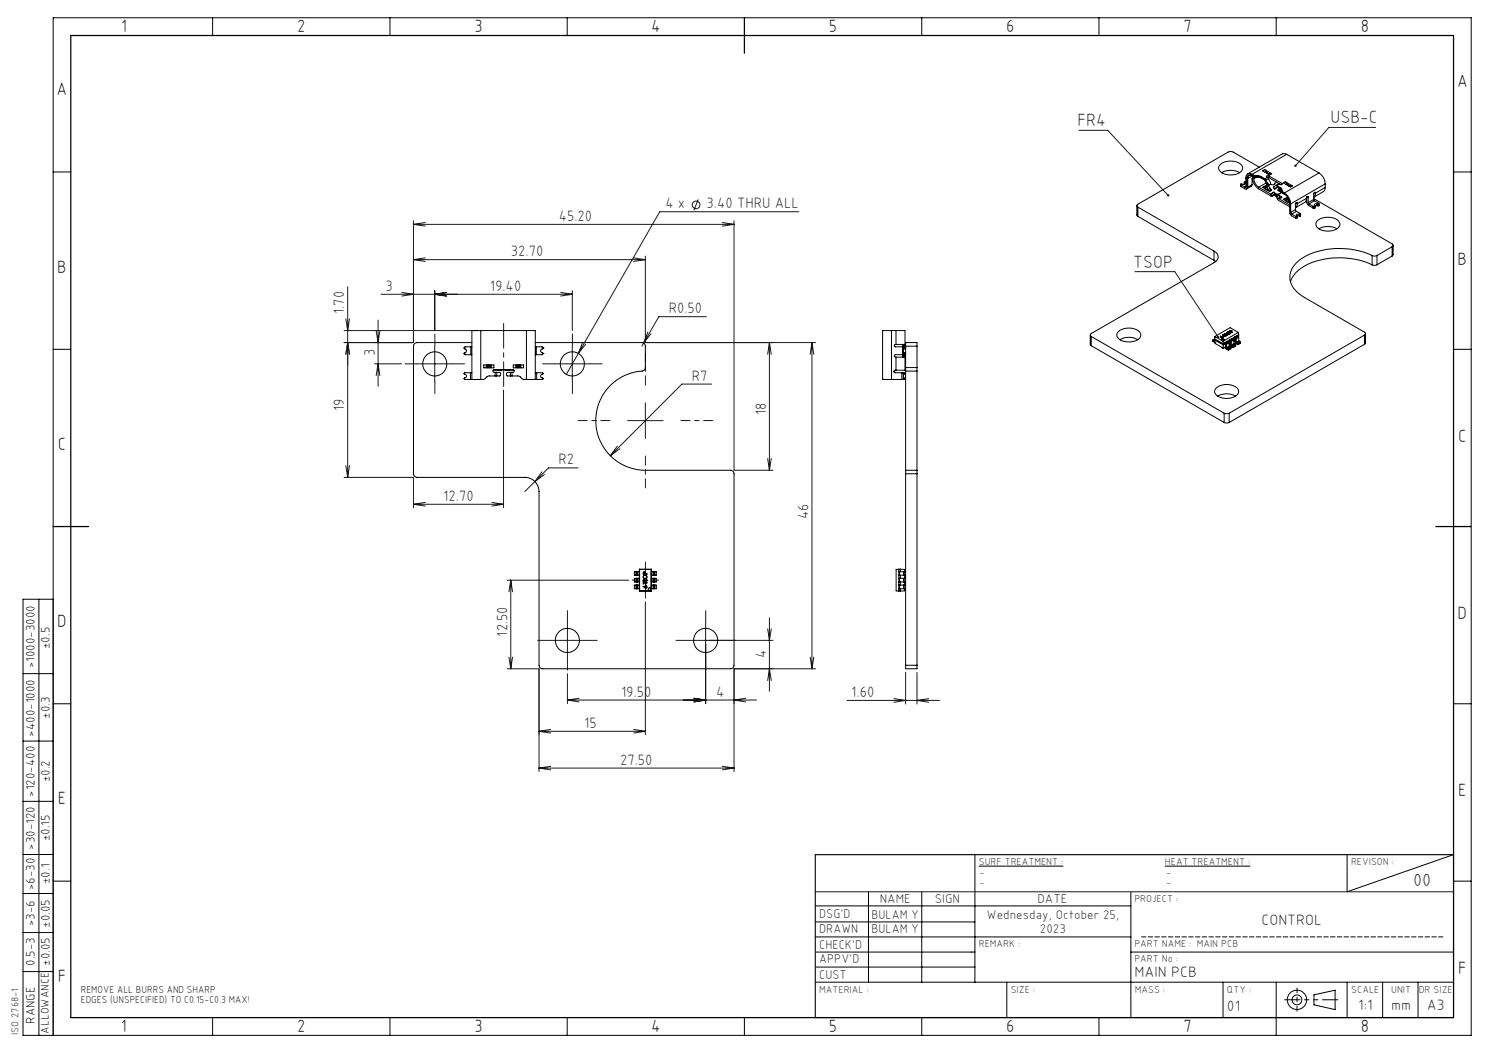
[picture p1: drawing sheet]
<svg xmlns="http://www.w3.org/2000/svg" width="420mm" height="297mm" viewBox="0 0 420 297" stroke-linecap="round" stroke-linejoin="round" font-family="sans-serif">
<g fill="none" stroke="#191924" stroke-width=".28">
<path d="M304.4 36.8h8.1l17 18.3M388 35.9h-13.2l-9.4 10.9M197 56.2l-1.3 3.1M225.3 59.7h-39.2l-26.4 45.9M116.6 62.3v34.3h-19.6M116.6 73.2h65.4M116.6 73.2l3.3 .5M116.6 63.3h90.4M116.6 63.3l3.3 .5M119.9 72.7l-3.3 .5M119.9 62.8l-3.3 .5M178.8 72.7l3.2 .5"/>
<path d="M182 72.2v24.4h48M182 73.2l-3.2 .5M203.7 62.8l3.3 .5M207 62.3v70.3h11.1M207 63.3l-3.3 .5M320.1 76.6h11.3l12.2 18.5M97 93.2h37.6M97.5 99.9l.6-3.3 .5 3.3M97.5 89.9l.6 3.3 .5-3.3M98.1 80.9v53.8M106.1 93.3l.5 3.3 .5-3.3M106.6 90.3v18.7"/>
<path d="M107.5 83h53.9M113.3 82.5l3.3 .5-3.3 .5M122.6 82v11.2M122.6 97.6v10M125.9 82.5l-3.3 .5 3.3 .5M158.2 82.5l3.2 .5M161.4 82v11.2M161.4 97.6v10M161.4 83l-3.2 .5M164.3 96.6l-1.2 3.1 2.1-2.6M181.5 96.8l-.5 .8M182.7 93.7l-1.2 3.1"/>
<path d="M183.6 94.2l-2.1 2.6M199.2 89.3h-13.4l-4.3 7.5M217 96.6v36M217 96.6l.6 3.3M217 96.6l-.5 3.3M229 96.6v92M229 96.6l.6 3.3M229 96.6l-.5 3.3M105.7 102.6h7.5M106.1 105.9l.5-3.3 .5 3.3M117.7 102.6h9.9M142 110v33.2"/>
<path d="M156.5 102.6h9.9M177 118.6h10M182 113.6v10M200.7 108.3h-8.4l-20.1 20.2M97 134.7h19.6v8.5M97.5 131.3l.6 3.4M98.6 131.3l-.5 3.4M150.9 135.8l-2.9 2.8M152.9 133.1l-2 2.7M153.6 133.8l-2.7 2M163.1 132h-8.4l-3.8 3.8M174.1 125.8l-1.9 2.7"/>
<path d="M174.8 126.6l-2.6 1.9M216.5 129.3l.5 3.3M217.6 129.3l-.6 3.3M116.6 142.2h25.4M116.6 142.2l3.3 .5M119.9 141.7l-3.3 .5M138.7 141.7l3.3 .5M142 142.2l-3.3 .5M143.1 163.7h34.2M144.1 163.7v24.9M144.1 163.7l.5 3.2M144.1 163.7l-.6 3.2"/>
<path d="M160.1 175.6v10M182 169.8v37.5M199 175.6v22.9M216.5 177.3l.5 3.3 .6-3.3M217 174.3v20.7M143.1 188.6h8.9v29M143.5 185.3l.6 3.3M144.6 185.3l-.5 3.3M155 180.6h10M160.1 190v8.5M160.1 197.4h53.3M160.1 197.4l3.2 .6"/>
<path d="M163.3 197l-3.2 .4M195.7 197l3.3 .4-3.3 .6M210.3 197l-3.3 .4 3.3 .6M216.5 191.9l.5-3.3 .6 3.3M218.1 180.6h-24.1M228.5 185.3l.5 3.3M229.6 185.3l-.6 3.3M230 188.6h-23v29M238.9 197.6h26.1M252.2 197.1l3.2 .5-3.2 .5M255.4 189.6v9M258.7 189.6v9"/>
<path d="M262 197.1l-3.3 .5 3.3 .5M152 206.3h30M152 206.3l3.3 .5M152 216.6h55M152 216.6l3.3 .5M155.3 205.7l-3.3 .6M155.3 216.1l-3.3 .5M178.8 205.7l3.2 .6M182 206.3l-3.2 .5M203.7 216.1l3.3 .5M207 216.6l-3.3 .5M230 251.5h180"/>
<circle cx="196.3" cy="57.8" r="1.07"/>
</g>
<g fill="none" stroke="#000" stroke-width=".28">
<path d="M60 5v5M110 5v5M160 5v5M260 5v5M310 5v5M360 5v5M15 48.5h5M410 48.5h5M15 98.5h5M410 98.5h5M11 169v123M15 169h-8.5v123h408.5v-287h-400v287"/>
<path d="M6.5 190h8.5M15 198.5h5M410 198.5h5M6.5 209h8.5M6.5 226h8.5M6.5 241h8.5M6.5 252h8.5M15 248.5h5M230 255.5h89M245 251.5v25.5M260 251.5v25.5M275 241v36"/>
<path d="M276.1 244.3h23.8M319 251.5v35.5M328.6 244.3h24.1M380 241v10.5l30-10.5v46h-180M410 248.5h5M6.5 274h8.5M6.5 263h8.5M230 268.5h45M230 277h180M230 272.8h45M230 260h45M230 264.3h89"/>
<path d="M284 277v10M319 268.5h91M345 277v10M360 277v15M380 277v10M390 277v10M400 277v10M60 287v5M110 287v5M160 287v5M210 287v5M260 287v5"/>
<path d="M310 287v5M370.6 280.6l6-1.3v5.5l-6-1.4z"/>
<circle cx="365.8" cy="282" r="1.38"/>
<circle cx="365.8" cy="282" r="2.72"/>
</g>
<path d="M142.1 91.2v17.8" fill="none" stroke="#191924" stroke-width=".28" stroke-dasharray="15.2 1.3 1.3 1.3" stroke-dashoffset="8.2"/>
<path d="M182.1 168.7v-10.2" fill="none" stroke="#191924" stroke-width=".28" stroke-dasharray="15.2 1.3 1.3 1.3" stroke-dashoffset="12"/>
<path d="M178.4 163.6h7.4" fill="none" stroke="#191924" stroke-width=".28" stroke-dasharray="15.2 1.3 1.3 1.3" stroke-dashoffset="13.4"/>
<g fill="none" stroke="#191924" stroke-width=".28" stroke-dasharray="15.2 1.3 1.3 1.3">
<path d="M122.7 97.6v-3.4M161.5 97.6v-3.4M117.7 102.6h-3.4M122.7 107.6v3.4M127.7 102.6h3.4M156.5 102.6h-3.4M161.5 107.6v3.4M166.5 102.6h3.4M160.1 175.6v-3.4M199.1 175.6v-3.4M155.1 180.6h-3.4M160.1 185.6v3.4"/>
<path d="M165.1 180.6h3.4M194.1 180.6h-3.4M199.1 185.6v3.4M204.1 180.6h3.4"/>
</g>
<path d="M172.1 118.6h-9M182.1 108.6v-9M192.1 118.6h9M182.1 128.6v9" fill="none" stroke="#191924" stroke-width=".28" stroke-dasharray="15.2 1.3 1.3 1.3" stroke-dashoffset="12.6"/>
<path d="M365.9 278.7v6.5" fill="none" stroke="#000" stroke-width=".28" stroke-dasharray="15.2 1.3 1.3 1.3" stroke-dashoffset="13.9"/>
<path d="M407 264.3h-85" fill="none" stroke="#000" stroke-width=".28" stroke-dasharray="1.3 .6"/>
<path d="M377.4 282h-15.1" fill="none" stroke="#000" stroke-width=".28" stroke-dasharray="6.3 1.3 1.3 1.3 1.3 1.3" stroke-dashoffset="2"/>
<path d="M20 10h390v277h-390zM210 5v10M15 148.5h10M405 148.5h10" fill="none" stroke="#000" stroke-width=".35"/>
<path d="M410 241h-180v46" fill="none" stroke="#191924" stroke-width=".35"/>
<path d="M329.3 54.8l-.1 .5 .5 .1-.2-.3 .2 .2 .1-.4zM365.2 46.5l-.1 .5 .3-.2-.2 .2a.33 .33 0 0 0 .4 0 .33 .33 0 0 0 0-.5 .33 .33 0 0 0-.4 0zM343.3 94.9l.1 .5h.4l-.2-.3 .3 .2-.1-.5z" fill="#191924"/>
<g fill="none" stroke="#000" stroke-width=".28">
<path d="M320.7 58v2.7l.3 .3M321 58.4l21.4 12.4M321 58.4v2.6M344.3 46.3a4.8 4.8 0 0 1 6 .3 1.61 1.61 0 0 1-1.3 2.4 4.3 4.3 0 0 1-5.2-1.2 1.28 1.28 0 0 1 .5-1.5zM344.6 48.7a5.1 5.1 0 0 1 5.1 0M349.9 52l.1 .6M350 52.6l1.2 .7 .5-.1M350 52.1v.5M350 52.1l1.1 .7M351 51.4v.6M351 51.5l.1 .1a.73 .73 0 0 1-1 .3l-.1 .2M351 51.4v.1"/>
<path d="M351 51.5v.4M351 51.3l.4 .1M351 51.3v.1M351.4 52.6l-.3 .2M351.7 50.3v2.9M351.7 50.3h.3M352 52.8l-.3 .4M352 50.3v2.5M353.2 49.2a1.07 1.07 0 0 0-1.3-.2 1.07 1.07 0 0 0-.5 1.2v2.4M353.2 49.5a.91 .91 0 0 0-1.1-.1 .91 .91 0 0 0-.4 .9M353.2 52.1l-.1 .4-1.5 .8M353.2 49.2l.4 .2"/>
<path d="M353.2 49.5l.5 .3M353.2 49.5l.1 .1M353.2 52.1l-1.2 .7M353.2 50.3a4.1 4.1 0 0 0 1.9 3l3.4 2h.3M353.3 49.6a.83 .83 0 0 0-.9-.1 .83 .83 0 0 0-.4 .8M353.3 49.6l-1.3 .7M353.4 50.1l.3 .1M353.4 50.1l-.2 .3v1.7M353.6 49.4l.7 .2M353.6 49.7l.7 .2M353.6 49.4v.3M353.6 49.7l.1 .1"/>
<path d="M353.7 50.4a3.1 3.1 0 0 0 1.4 2.4M353.7 50.2v.2M353.7 49.8l.6 .1M354.3 49.6h.6M354.3 49.9h.6M354.3 49.6v.3M354.4 49.9l-.7 .5M354.9 49.6l.7 .1M354.9 49.9l.7 .2M354.9 49.9l.8 .3M354.9 49.6v.3M355.1 52.8l3.4 2"/>
<path d="M355.2 47.2l-7.4-4.3-1.2-.1-25.6 14.8a.43 .43 0 0 0-.3 .4 .43 .43 0 0 0 .3 .4M355.6 49.7l1.2 .7M355.6 50.1l1.1 .6M355.6 49.7v.4M355.6 50.1l.1 .1M355.7 50.2l1 .5M356.1 52.8l.7 .5M356.5 52.7l.5 .1M356.5 52.7l-.4 .1M356.7 50.7l.6 1.3M356.7 47.8l.5 .6M356.7 47.8l-.6 .4 2 1.2 .6-.4"/>
<path d="M356.7 47.8l2 1.2M356.8 50.4l.3 .4M356.8 53.3l.6 .3M356.9 52.5l-.8 .3M357 52.8l.2 .1M357.1 50.8l.5 1.1M357.1 51.6l-2 1.2M357.2 48.4l.2 .3M357.2 48.4l-.4 .2M357.2 52.9l.5 .5M357.3 52l.5 .3 .4-.2M357.4 48.7v.1"/>
<path d="M357.4 48.8l.2 .1M357.4 53.6l.7 .4M357.4 48.8l.6 .3M357.4 48.7l-.2 .1M357.5 50l.3 .4M357.5 50l.4 .1M357.5 50l-.7 .4M357.6 52.5l-.4-.1-.7 .3M357.6 48.9l.2 .2M357.6 52.5l-.6 .3M357.6 52.5l.2 .1M357.6 48.9l-.1 .1"/>
<path d="M357.6 51.9l-.3 .1M357.7 53.4l.2 .4M357.8 50.4l.6 1.1a.41 .41 0 0 1-.2 .6 .41 .41 0 0 1-.6-.2M357.8 49.1h.2M357.8 52.6l.5 .5M357.8 50.4l-.7 .4M357.8 52.6l-.6 .3M357.8 49.1h-.1M357.9 49.6l-.7 .1 .3 .3M357.9 49.6l3.7 2.1M357.9 49.6v.5M357.9 50.1l3.5 2"/>
<path d="M357.9 53.8l.2 .2M358 49.1h.1M358.3 53.1l-.6 .3M358.3 53.1l.2 .4M358.5 54.8h.1M358.5 53.5l.2 .2-.6 .3M358.5 53.5l-.6 .3M358.7 49l-.5-.1-.4 .3M358.9 54.5l.5-.3 .3 .5M358.9 54.5l-.4 .3M358.9 54.5l.3 .5M359.2 54.3l-.3 .2"/>
<path d="M359.2 55l.5-.3-.5 .4M359.2 55.1h.1M359.2 52.8l.3 .6M359.2 55.1l-.4 .2M359.2 52.8l.4 .5M359.2 55l-.4 .3M359.5 54.9l.4 .2M359.6 51.7a.67 .67 0 0 1-.6 .5 .67 .67 0 0 1-.6-.3M359.6 51.7l-.3 .4M359.6 54.4l.7 .4M359.8 52.3h.3M359.8 52.3l-.6 .5"/>
<path d="M359.9 55.3l.7 1.2 3.2 1.8M360.1 52.3l1.2 .7M360.1 51.4l-.5 .3M360.2 55.2v-.3h.4l.5 .9M360.2 52.7l1.1 .7M360.2 52.7l-.6 .6M360.2 55.2l-.3 .1M360.2 55.2l.4 .8M360.3 54.8l-.4 .2v.3M360.4 52.8l-.8 .5M360.5 53.6v.1M360.5 54.8l1.1-.5-1 .6"/>
<path d="M360.6 53.5l.5-.3-.6 .4 .3 .2M360.6 53.5v.3l.9 .1M360.6 53.5h.1M360.6 56l3.2 1.8M360.7 55.1l.8 .4M360.8 53.8h.1M360.8 53.8l.7 .1M360.8 52l-.2-.1-.8 .4M360.8 52l-.7 .3M361.1 55.8l-.5 .2M361.1 55.8h.1M361.3 53l.3 .3v.9l.3 .3"/>
<path d="M361.3 53.4l.3 .4M361.3 53v.4M361.5 55.5a.25 .25 0 0 1-.1 .4 .25 .25 0 0 1-.3-.1M361.5 55.5v.3M361.5 53.9h.1M361.6 53.8l.3 .4M361.6 51.7v.1a.44 .44 0 0 1-.3 .4 .44 .44 0 0 1-.5-.2M361.6 51.7v.3M361.9 54.5a3.4 3.4 0 0 1 1.9 2.8v3l.4 .5 1.3 .7M361.9 54.2v.3M361.9 54.2l.4 .2M361.9 54.5l.4 .2"/>
<path d="M362 56.2l.7 .5M362.3 54.4a3.9 3.9 0 0 1 1.8 3.1M362.4 56.2h-.4M362.4 56.2h.5M362.5 51.3l.6 .5M362.5 51.3l-.5 .3 2 1.1 .6-.3M362.5 51.3l2.1 1.1M362.7 56.7l.6 .3M362.8 55.9l-.8 .3M362.9 56.2l.2 .1M362.9 43.5l-.6-.2-.6 .1-9.8 5.6M362.9 43.5l-9.7 5.7"/>
<path d="M362.9 43.5l9.1 5.3M363.1 51.8l.2 .3M363.1 51.8l-.4 .2M363.1 56.3l.5 .5M363.3 52.1h.1M363.3 52.1l-.2 .1M363.3 52.1l.2 .2M363.3 55.8l-.9 .4M363.3 52.1l.6 .4M363.3 57l.5 .3M363.4 55.9l-.5 .3M363.5 52.3l.2 .2"/>
<path d="M363.5 52.3l-.1 .1M363.5 56.1l-.4 .2M363.6 56.8l.1 .3M363.7 52.5h.2M363.7 52.5h-.1M363.7 56.8h-.1M363.9 52.5h.1M364.1 59.9l.2 .5M364.1 57.5v2.4M364.6 52.4l-.5-.1-.4 .3M365.4 59.1l.3 .5M365.4 59.1l-1.3 .8"/>
<path d="M365.5 57.3l-.1 .4M365.7 57.1l.2 .2M365.7 57.1l-.3 .3v1.7M365.7 59.6l1.1 .7v.1M365.7 59.6l-1.4 .8M365.9 57.3v.2M368.5 55.9l-.3 1-2.8 1.7 .4-.4 .1-.7M368.5 55.9l-2.6 1.6M368.6 55.7l.2 1.8 1.5 1.2M368.7 55.5l-.1 .2M368.7 55.5l-.2 .4M368.8 55.4l.2 .2"/>
<path d="M368.8 55.4l-.1 .1M369 57.1l.2 .4M369 55.6v1.5M369.2 57.5l1.1 .7M370.3 58.2h.5M370.3 58.7h.5M370.3 58.2v.5M370.6 56.3l.2 .3M370.6 56l22.1 12.8a.43 .43 0 0 1 .3 .4 .43 .43 0 0 1-.3 .4M370.6 56.3l-1.6 .8M370.6 54.5v.2M370.8 58.2h.1"/>
<path d="M370.8 56.6l1.1 .7v.2M370.8 58.7h.1M370.8 56.6l-1.6 .9M370.8 58.2v.5M370.8 54.3l.3 .1M370.8 54.3l-.2 .2v1.8M371.1 54.4v.1M371.5 57.5a.41 .41 0 0 0-.5-.1 .41 .41 0 0 0-.2 .6v.2M371.5 57.5h.4M371.5 58l-.6 .1-.1 .6M371.5 58h.4M371.5 57.5v.5"/>
<path d="M371.9 57.5h.1M371.9 58h.1M371.9 57.5v.5M372 57.4l-.1 .6M372 48.8a3.8 3.8 0 0 1 1.8 3.1M372 48.8l-9.7 5.6M373.8 52.9l-.3 1-2.9 1.7 .3-.4 .2-.7M373.8 51.9l-9.7 5.6M373.8 51.9v1M373.8 52.9l-2.7 1.6M321 61l21.4 12.4M342.4 70.8a1.7 1.7 0 0 1 1.2 1.7 1.7 1.7 0 0 1-1.2 1.6l-34.6 20a.43 .43 0 0 0-.3 .4 .43 .43 0 0 0 .3 .4"/>
<path d="M342.4 70.8v2.6M342.4 73.4l.5 .4M364.3 60.4l1.2 .6M365.5 61h.3M365.5 61.5h.3M365.5 61v.5M365.8 61h.1M365.8 61v.5M365.8 61.5h.1M366.5 60.4h.3M366.5 60.4h-.7l-.1 .2 .1 .4M366.5 60.9h-.7v.6"/>
<path d="M366.5 60.9h.3M366.5 60.4v.5M366.8 60.4v.5M366.8 60.9h.1M366.9 60.8l-.1 .1M366.9 60.4l-.1 .5M371.4 62.5a4.7 4.7 0 0 1 6.3 0 1.83 1.83 0 0 1-1.9 2.5 4.2 4.2 0 0 1-4.6-1.4zM372 64.5a5.3 5.3 0 0 1 5.1 0M387 72.1a21.6 21.6 0 0 0-19.9 .9 5.7 5.7 0 0 0-2.3 8.2 9.6 9.6 0 0 0 3.1 2.7l17 9.8a.43 .43 0 0 1 .3 .4 .43 .43 0 0 1-.3 .4M387 72.1l.7 .1 .7-.1M387 74.7a21.8 21.8 0 0 0-19.9 .9 7.4 7.4 0 0 0-3.1 3.9M387 72.1v2.6"/>
<path d="M388.4 74.7l-.7 .2-.7-.2M388.4 72.1v2.6M392.7 69.6l-4.3 2.5M392.7 69.6v2.6M392.7 72.2l-4.3 2.5M393 69.2v2.6l-.3 .4M130.9 98.1l.1 .2a.67 .67 0 0 1 .6 .7 .67 .67 0 0 1-.7 .6v.1M130.9 98.1h.1M130.9 99.7l.2 .3h1.7M130.9 99.7h.1M132.8 97.8h.3M132.8 97.8h-1.6l-.3 .3"/>
<path d="M132.8 97.8v2.2M133.1 96.6h-15.4a1.09 1.09 0 0 0-1.1 1v36a1.09 1.09 0 0 0 1.1 1.1h30.3a4 4 0 0 1 4 3.9v49a.96 .96 0 0 0 1 1h53.1a.96 .96 0 0 0 .9-1v-54a.96 .96 0 0 0-.9-1h-24.1a14 14 0 0 1-13.9-13.7 14 14 0 0 1 13.4-14.3l.5-.7v-6.3a1.02 1.02 0 0 0-1-1h-30M135.6 93.2h-2.5v13.8M135.6 93.2v13.8M135.6 93.2h12.9M148.5 93.2h2.5v13.8M148.5 93.2v13.8M151 97.8h.3M151.3 97.8h1.6l.3 .3M151.3 97.8v2.2M153.2 98.1l-.1 .3a.62 .62 0 0 0-.6 .6 .62 .62 0 0 0 .6 .6l.1 .1M153.2 99.7h.1"/>
<path d="M153.2 99.7l-.3 .3h-1.6M153.2 98.1h.1M251.5 93.2h-2.5v13.8h2.5M251.5 93.2h1.2M251.5 93.2v13.8M252.7 97.2a.35 .35 0 0 0-.4 .2 .35 .35 0 0 0 .3 .4h2M252.7 97.2h2.6M252.7 93.2h2.6v4M252.7 93.2v4M254.6 97.8h.2M254.6 97.8v2.2M254.7 97.2v.2"/>
<path d="M254.7 97.4h.6M254.7 97.4v.4M254.8 98.1v.4M254.8 97.8v.3M254.8 98.1h.1M254.8 99.7v.3M254.8 99.7h.1M254.8 99.4v.3M254.8 98.5v.9M254.8 97.8h.6M254.8 98.1h.6M254.8 98.5h.6"/>
<path d="M254.8 99.7h.6M254.8 99.4h.6M255.3 97.2v.2M255.3 97.4v.4M255.4 97.6v-1h3.3v1M255.4 97.6v6.1M255.4 97.6h3.3M258.7 97.6v6.1M307.5 94.5v2.6l.3 .4M307.8 94.9l37.5 21.7M307.8 97.5l37.5 21.7M307.8 94.9v2.6"/>
<path d="M315.6 93.4a4.8 4.8 0 0 1 6 .3 1.6 1.6 0 0 1-1.3 2.4 4.4 4.4 0 0 1-5.2-1.2 1.31 1.31 0 0 1 .5-1.5zM315.9 95.8a5.1 5.1 0 0 1 5.1 0M342.1 95.9v.4l.6 .3M342.1 95.9l.3 .2M342.5 96l-.1 .1M342.6 95.6l-.5 .3M342.6 95.9l2.4 1.4 .5-.3M342.6 95.6v.3M342.6 95.9l.1 1 2.3 1.3M342.7 95.1l-.2 .9M342.7 96.6h.1M342.7 94.9l-.1 .7"/>
<path d="M342.7 94.9l2.3 1.3M344.3 95h.1M344.3 94.8l.2 .5h.4M344.3 94.8l.2 .3M344.3 95l.2 .2M344.3 94.8v.2M344.5 95.1v.1M344.5 95h.4M344.5 95v.1M344.5 95.2h.1M344.5 95l.1 .4M344.7 95.7a.33 .33 0 0 1 .4-.1 .33 .33 0 0 1 .2 .4h-.5z"/>
<path d="M344.7 98a.36 .36 0 0 0 .3 .2 .36 .36 0 0 0 .3-.2M344.7 95.9l.3-.1 .3 .1M344.9 95.3v.1M344.9 94.9l.4-.1zM344.9 95v.3M344.9 95v.4M344.9 95.2l.1 .1M345 96.2v2M345.1 94.5h.1M345.1 94.4v.1M345.2 94.8v.1M345.2 94.3l-.1 .1"/>
<path d="M345.2 94.3l-.4 .2 1 .3-.7-.4M345.2 94.3v.1M345.4 94.3l.4 .1M345.5 94.1h.3l-.3 .2M345.5 94.1l-.1 .2M345.5 94.1v.2M345.5 94.3h-.1M345.5 97l.2 .2 .1 1.2 .7 .4M345.5 96.7l.7-.4 .5 .4M345.5 94.3h.2M345.5 96.7l.3 .2M345.5 94.3h.1"/>
<path d="M345.5 96.7v.3M345.7 94.3h.1M345.7 94.3v.1M345.8 97.8l-.8 .4M345.8 96.9l.2 .2M345.8 94.3h.5M345.8 94.4h.4v.1M345.8 94.3v.1M346 97.1v.9M346 98l.2 .3M346 94.1l.1-.2v.2M346.2 93.7l-.1 .1a.51 .51 0 0 0 .5 .5 .51 .51 0 0 0 .5-.5l-.1-.1"/>
<path d="M346.2 93.7h.8M346.2 93.7l-.2 .2M346.2 98.3l.3 .2M346.2 94.5v.1M346.3 94.3v.3h-.4l.3-.1M346.3 94.1h.6M346.3 94.1l-.1-.1a.41 .41 0 0 1 .4-.3 .41 .41 0 0 1 .4 .3l-.1 .1M346.3 94.1v.1M346.3 94.3v.3M346.3 94.5h.1M346.5 98.5v.3M346.7 96.7l-.7 .4"/>
<path d="M346.7 96.7v.9M346.7 97.6l.2 .3M346.7 97.6l-.7 .4M346.9 96.2l.2 .2 .1 1.2 .6 .4M346.9 96.2l-1.1 .7M346.9 95.9l.3 .2M346.9 95.9v.3M346.9 93.5h.1M346.9 97.9l-.7 .4M346.9 97.9l.3 .1M346.9 93.3l-.2 .1 .9 .4-.4-.1M346.9 93.3v.2"/>
<path d="M346.9 94.1v.1M347 93.7v.1M347 94.1v-.2l.1 .2M347.1 93.2h.3M347.1 93.2l-.2 .1M347.1 93.2v.1M347.1 97l-.4 .2M347.1 93.6h.1M347.2 96.1l.1 .2M347.2 93.7h.1M347.2 98l-.7 .5M347.2 98v.4l-.7 .4"/>
<path d="M347.3 93.5v-.2l-.4 .1 .2 .2M347.3 93.5l-.2 .1M347.3 96.3l.1 1M347.4 97.3l.1 .2M347.4 93.3v.2M347.4 93.2l.1 .2M347.4 93.4h.1M347.4 93.2v.2M347.5 93.4l-.2 .1M347.5 97.5l.3 .2M347.8 97.7v.3M347.9 95.7l.2 .2"/>
<path d="M347.9 95.7l-.7 .4M347.9 95.7l-.3-.2-.7 .4M348.1 95.9l-.8 .4M348.1 95.9v1M348.1 96.9l.1 .2M348.1 96.9l-.7 .4M348.2 95.4l.2 .2 .1 1.2 .7 .4M348.2 95.4l-.4 .2M348.2 95.1l.3 .2M348.2 95.1v.3M348.2 97.1l-.7 .4M348.2 97.1l.3 .2"/>
<path d="M348.4 96.2l-.3 .2M348.5 95.3l.2 .2M348.5 97.3l-.7 .4M348.5 97.3v.3l-.7 .4M348.7 95.5v1M348.7 96.5l.2 .2M348.9 96.7l.3 .2M349.2 96.9v.3M349.3 94.9l.1 .2M349.3 94.9l-.4-.2-.7 .4M349.3 94.9l-.8 .4M349.3 93.8l-4.3 2.4"/>
<path d="M349.3 93.8l.1 .6M349.3 93.8l-2.3-1.4-4.3 2.5M349.4 95.1l-.7 .4M349.4 95.1v1M349.4 94.4l-4.4 2.5-2.4-1.3M349.4 94.4v.4M349.4 94.8l-.2 .1M349.4 94.8v.2M349.4 96.1l.2 .2M349.4 96.1l-.7 .4M349.6 96.3l-.7 .4M349.6 96.3l.3 .2"/>
<path d="M349.9 96.5v.3l-.7 .4M349.9 96.5l-.7 .4M384.9 94.5l-38.2 22.1M384.9 94.5v2.6M384.9 97.1l-38.2 22.1M385.2 94.1v2.7l-.3 .3M130.9 105.4v.1a.58 .58 0 0 1 .7 .5 .58 .58 0 0 1-.6 .6v.4h1.7M130.9 105.3v.1M132.7 105.1h.4M132.7 107h.4M132.7 105.1h-1.6l-.2 .2M132.7 105.1v1.9"/>
<path d="M132.8 100h.3M133.1 107h2.5M136.5 102.9h2.8v.8h-2.8zM137.2 102.9v.8M137.4 102.9v.8M137.7 102.9v.8M138 102.9v.8M138.3 102.9v.8M138.6 102.9v.8M139.7 105a.42 .42 0 0 1-.6-.2 .42 .42 0 0 1 .4-.6h5.1a.41 .41 0 0 1 .4 .6 .41 .41 0 0 1-.6 .2M139.7 106h-1.9l-1.1 .9-1.1 .1M139.7 105h.4"/>
<path d="M139.7 106h.4M139.7 105v1M140.1 105h.8a.57 .57 0 0 1 .3 .5 .57 .57 0 0 1-.3 .5h-.8M140.1 105v1M140.5 104.4h.1M140.5 104.2v.2M141.3 104.2l-.2 .2M141.8 104.2l-.1 .2h-2.6M142.3 104.2l.1 .2h2.6M142.8 104.2l.1 .2M143.5 104.2v.2M144 105h.4"/>
<path d="M144 106h.4M144 105h-.8a.57 .57 0 0 0-.4 .5 .57 .57 0 0 0 .4 .5h.8M144 105v1M144.4 106h1.9l1.2 1h1M144.4 105v1M144.8 102.9h2.8v.8h-2.8zM145.5 102.9v.8M145.8 102.9v.8M146 102.9v.8M146.3 102.9v.8M146.6 102.9v.8M146.9 102.9v.8"/>
<path d="M148.5 107h2.5M151 105.1h.4M151 107h.4M151 100h.3M151.4 105.1h1.6l.2 .2M151.4 105.1v1.9M153.2 105.4l-.1 .1a.54 .54 0 0 0-.6 .6 .54 .54 0 0 0 .6 .5v.4h-1.7M153.2 105.3v.1M251.5 107h2.9M252.7 104.4h-.2a.35 .35 0 0 0-.3 .4 .35 .35 0 0 0 .3 .3h1.9M252.7 100.7h2.6M252.7 100.7v3.7"/>
<path d="M254.4 107h.4M254.4 105.1h.4M254.4 105.1v1.9M254.6 100h.2M254.6 100h-2a.36 .36 0 0 0-.3 .5 .36 .36 0 0 0 .4 .2M254.7 100v.7M254.8 100l.2 .4M254.8 105.1h.6v.2M254.8 105.1v.2M254.8 105.4v.2M254.8 106.9v.1M254.8 106.6v.2"/>
<path d="M254.8 105.6v1M254.8 105.3h.6M254.8 105.6h.6M254.8 106.9h.6M254.8 106.8h.6M254.8 105.3v.1M254.8 106.8v.1M254.8 106.6h.6M254.8 100h.6M255 100.4v.3M255 100.4h.3M255.3 100.7v3.7h-2.6"/>
<path d="M255.3 100.4v.3M255.3 100v.4M255.4 105.4v.2M255.4 106.9v.1h-.6M255.4 106.6v.2M255.4 105.6v1M255.4 105.3v.1M255.4 106.8v.1M255.4 104.7v27.9M255.4 103.7v1M255.4 103.7h3.3M255.4 104.7h3.3"/>
<path d="M258.7 104.7v27.9M258.7 103.7v1M343.2 109.3a4.8 4.8 0 0 1 5.9 .4 1.58 1.58 0 0 1-1.2 2.3 4.4 4.4 0 0 1-5.2-1.2 1.31 1.31 0 0 1 .5-1.5zM343.5 111.7a5.1 5.1 0 0 1 5 0M345.3 116.6l.5 .1 .9-.1M345.3 119.2l.5 .1 .9-.1M345.3 116.6v2.6M346.7 116.6v2.6M255.4 132.6v1M255.4 132.6h3.3M255.4 133.6v54M255.4 133.6h3.3"/>
<path d="M258.7 132.6v1M258.7 133.6v54M179.4 162.2h.2M179.4 161.3h.2M179.4 163.1h.2M179.4 164.1h.2M179.4 166h.2M179.4 165h.2M179.4 161.3h-.5v.9h.5M179.4 161.3v.9M179.4 163.1v1M179.4 165v1"/>
<path d="M179.4 163.1h-.5v1h.5M179.4 165h-.5v1h.5M179.6 162.2h.1M179.6 161.3h.1M179.6 161.3v.9M179.6 163.1v1M179.6 165v1M179.6 164.1h.1M179.6 163.1h.1M179.6 166h.1M179.6 165h.1M179.7 162.2h.1"/>
<path d="M179.7 161.3h.1M179.7 164.1h.1M179.7 163.1h.1M179.7 166h.1M179.7 165h.1M179.7 161.3v.9M179.7 163.1v1M179.7 165v1M179.8 161.3v.9M179.8 163.1v1M179.8 165v1M179.8 162.2h.5"/>
<path d="M179.8 161.3h.5M179.8 164.1h.5M179.8 163.1h.5M179.8 166h.5M179.8 165h.5M180.3 160.5v6.2M180.3 160.5l.1 .1M180.3 160.5h3.4M180.3 166.7h3.4M180.4 166.6h3.3M180.4 160.6v6M180.4 160.6h3.3"/>
<path d="M180.4 166.6l-.1 .1M181.4 164.1l.1 .3h1h-1l-.1 .3zM181.5 163.5h.1l-.1 .3 .2 .1 .3-.4a.27 .27 0 0 1 .5 .1 .27 .27 0 0 1-.3 .4l.2-.4-.4 .2a.28 .28 0 0 1-.4 .2 .28 .28 0 0 1-.1-.5zM181.5 165.4l.4 .3a.33 .33 0 0 1 .3-.4 .33 .33 0 0 1 .3 .4 .33 .33 0 0 1-.5 .1zM181.5 161.4v-.1a.37 .37 0 0 1 .5 .1 .37 .37 0 0 1 0 .5l.5 .1h-1.1zM181.6 161.4h.2l.1 .5h-.4zM182 164.7l.1 .4zM183.7 160.6v6M183.7 166.6v.1M183.7 162.2h.5M183.7 161.3h.5M183.7 164.1h.5"/>
<path d="M183.7 163.1h.5M183.7 166h.5M183.7 165h.5M183.7 160.5v6.2M183.7 160.5v.1M184.2 165h.2M184.2 166h.2M184.2 163.1h.2M184.2 164.1h.2M184.2 162.2h.2M184.2 161.3h.2M184.2 161.3v.9"/>
<path d="M184.2 163.1v1M184.2 165v1M184.4 162.2h.1M184.4 161.3h.1M184.4 164.1h.1M184.4 163.1h.1M184.4 166h.1M184.4 165h.1M184.4 161.3v.9M184.4 163.1v1M184.4 165v1M184.5 165h.2"/>
<path d="M184.5 166h.2M184.5 164.1h.2M184.5 163.1h.2M184.5 162.2h.2M184.5 161.3h.2M184.5 161.3v.9M184.5 163.1v1M184.5 165v1M184.7 161.3h.4v.9h-.4M184.7 163.1h.4v1h-.4M184.7 165h.4v1h-.4M184.7 161.3v.9"/>
<path d="M184.7 163.1v1M184.7 165v1M253.5 165h.3M253.5 166h.3M253.5 163.1h.3M253.5 164.1h.3M253.5 161.3h.3M253.5 162.2h.3M253.5 160.5h.5M253.5 166.7h.5M253.5 160.5v6.2M253.5 160.5l-.7 .1v6l.7 .1"/>
<path d="M253.8 162.2h1M253.8 161.3h1M253.8 164.1h1M253.8 163.1h1M253.8 166h1M253.8 165h1M253.8 161.3v.9M253.8 163.1v1M253.8 165v1M254 160.5l1.2 .1v.7M254 160.5v.8M254 162.2v.9"/>
<path d="M254 164.1v.9M254 166v.7M254.8 165h.3M254.8 166h.3M254.8 163.1h.3M254.8 164.1h.3M254.8 161.3h.3M254.8 162.2h.3M254.8 161.3v.9M254.8 163.1v1M254.8 165v1M255.1 162.2h.3"/>
<path d="M255.1 161.3h.3M255.1 164.1h.3M255.1 163.1h.3M255.1 166h.3M255.1 165h.3M255.1 161.3v.9M255.1 163.1v1M255.1 165v1M255.2 162.2v.9M255.2 164.1v.9M255.2 166v.6l-1.2 .1M255.4 187.6v1h3.3v-1"/>
<path d="M255.4 187.6h3.3"/>
<circle cx="344.7" cy="95.2" r=".18"/>
<circle cx="122.7" cy="102.6" r="3.4"/>
<circle cx="161.5" cy="102.6" r="3.4"/>
<circle cx="181.9" cy="162.7" r=".45"/>
<circle cx="182" cy="162.7" r=".55"/>
<circle cx="182.2" cy="165.6" r=".22"/>
<circle cx="183.2" cy="166.2" r=".35"/>
<circle cx="160" cy="180.6" r="3.4"/>
<circle cx="199" cy="180.6" r="3.4"/>
</g>
<g font-size="5">
<text x="34.2" y="9.1">1</text>
<text x="83.8" y="9.1">2</text>
<text x="133.8" y="9.1">3</text>
<text x="183.7" y="9.1">4</text>
<text x="233.8" y="9.1">5</text>
<text x="283.8" y="9.1">6</text>
<text x="333.8" y="9.1">7</text>
<text x="383.8" y="9.1">8</text>
<text x="16" y="26.9">A</text>
<text x="411" y="24.6">A</text>
<text x="16.2" y="76.9">B</text>
<text x="411.2" y="74.6">B</text>
<text x="411.3" y="124.6">C</text>
<text x="16.3" y="126.9">C</text>
<text x="16.2" y="176.9">D</text>
<text x="411.2" y="174.6">D</text>
<text x="16.3" y="226.9">E</text>
<text x="411.3" y="224.6">E</text>
<text x="411.3" y="274.6">F</text>
<text x="16.3" y="276.9">F</text>
<text x="34.1" y="291.1">1</text>
<text x="83.8" y="291.1">2</text>
<text x="133.8" y="291.1">3</text>
<text x="183.7" y="291.2">4</text>
<text x="233.8" y="291.1">5</text>
<text x="283.8" y="291.1">6</text>
<text x="333.8" y="291.2">7</text>
<text x="383.8" y="291.2">8</text>
</g>
<g font-size="5" fill="#191924">
<text x="303.9" y="35.6">FR4</text>
<text x="375.3" y="34.8">USB-C</text>
<text x="319.7" y="75.5">TSOP</text>
</g>
<text font-size="4.9" fill="#191924" x="398.6" y="249.9">00</text>
<g font-size="4.2" fill="#191924">
<text x="187.7" y="58.7">4 x</text>
<text x="199.3" y="58.7">3.40 THRU ALL</text>
<text x="157.6" y="62.3">45.20</text>
<text x="144.1" y="72.2">32.70</text>
<text x="108.7" y="82">3</text>
<text x="138.2" y="82">19.40</text>
<text x="97.1" y="88.6" transform="rotate(-90 97.1 88.6)">1.70</text>
<text x="188.6" y="88.3">R0.50</text>
<text x="105.7" y="100.3" transform="rotate(-90 105.7 100.3)">3</text>
<text x="195.1" y="107.3">R7</text>
<text x="97.1" y="116.1" transform="rotate(-90 97.1 116.1)">19</text>
<text x="216.1" y="117.1" transform="rotate(-90 216.1 117.1)">18</text>
<text x="157.5" y="131">R2</text>
<text x="125" y="141.2">12.70</text>
<text x="228.1" y="146.5" transform="rotate(-90 228.1 146.5)">46</text>
<text x="143.1" y="179.6" transform="rotate(-90 143.1 179.6)">12.50</text>
<text x="216.1" y="185.6" transform="rotate(-90 216.1 185.6)">4</text>
<text x="175.2" y="196.5">19.50</text>
<text x="202" y="196.5">4</text>
<text x="240.1" y="196.6">1.60</text>
<text x="164.8" y="205.3">15</text>
<text x="174.9" y="215.6">27.50</text>
<text x="355.9" y="260.8">CONTROL</text>
<text x="320" y="275.6">MAIN PCB</text>
<text x="346.1" y="285">01</text>
<text x="383.1" y="284.8">1:1</text>
<text x="392.4" y="284.8">mm</text>
<text x="402.5" y="284.8">A3</text>
</g>
<g font-size="3.6" fill="#191924">
<text x="248.1" y="254.6">NAME</text>
<text x="263.7" y="254.6">SIGN</text>
<text x="292.6" y="254.6">DATE</text>
<text x="231.1" y="258.9">DSG'D</text>
<text x="231.1" y="263.3">DRAWN</text>
<text x="245.8" y="263.3">BULAM Y</text>
<text x="245.8" y="259.3">BULAM Y</text>
<text x="231.1" y="267.5">CHECK'D</text>
<text x="231.1" y="271.6">APPV'D</text>
<text x="231.1" y="276">CUST</text>
</g>
<g font-size="3.5">
<text x="14.1" y="183.1" transform="rotate(-90 14.1 183.1)">±0.5</text>
<text x="9.8" y="188.5" transform="rotate(-90 9.8 188.5)">&gt;1000-3000</text>
<text x="14.1" y="202.8" transform="rotate(-90 14.1 202.8)">±0.3</text>
<text x="9.8" y="207.8" transform="rotate(-90 9.8 207.8)">&gt;400-1000</text>
<text x="14.1" y="220.7" transform="rotate(-90 14.1 220.7)">±0.2</text>
<text x="9.8" y="224.7" transform="rotate(-90 9.8 224.7)">&gt;120-400</text>
<text x="9.8" y="239.7" transform="rotate(-90 9.8 239.7)">&gt;30-120</text>
<text x="14.1" y="237.3" transform="rotate(-90 14.1 237.3)">±0.15</text>
<text x="9.8" y="251" transform="rotate(-90 9.8 251)">&gt;6-30</text>
<text x="14.1" y="249.3" transform="rotate(-90 14.1 249.3)">±0.1</text>
<text x="9.8" y="261.3" transform="rotate(-90 9.8 261.3)">&gt;3-6</text>
<text x="14.1" y="261.7" transform="rotate(-90 14.1 261.7)">±0.05</text>
<text x="9.8" y="272.4" transform="rotate(-90 9.8 272.4)">0.5-3</text>
<text x="14.1" y="272.4" transform="rotate(-90 14.1 272.4)">±0.05</text>
<text x="9.8" y="288.7" transform="rotate(-90 9.8 288.7)">RANGE</text>
</g>
<g font-size="3.5" fill="#191924">
<text x="278.3" y="259.1">Wednesday, October 25,</text>
<text x="293.3" y="263.2">2023</text>
</g>
<text font-size="3.2" x="13.8" y="291.5" transform="rotate(-90 13.8 291.5)">ALLOWANCE</text>
<g font-size="2.8" fill="#191924">
<text x="276.1" y="244">SURF TREATMENT :</text>
<text x="328.6" y="244">HEAT TREATMENT :</text>
<text x="381.1" y="244">REVISON :</text>
<text x="276.3" y="250">-</text>
<text x="276.3" y="247">-</text>
<text x="329" y="250">-</text>
<text x="329" y="247">-</text>
<text x="320" y="254.4">PROJECT :</text>
<text x="276.1" y="267.2">REMARK :</text>
<text x="320" y="267.2">PART NAME : MAIN PCB</text>
<text x="320" y="271.4">PART No :</text>
<text x="231.1" y="279.9">MATERIAL :</text>
<text x="285.1" y="279.9">SIZE :</text>
<text x="320.1" y="279.9">MASS :</text>
<text x="346.1" y="279.9">QTY :</text>
<text x="381.1" y="279.9">SCALE</text>
<text x="392.4" y="279.9">UNIT</text>
<text x="400.2" y="279.9">DR SIZE</text>
<text x="5.3" y="291.9" transform="rotate(-90 5.3 291.9)">ISO 2768-1</text>
</g>
<g font-size="2.8">
<text x="22.8" y="280.1">REMOVE ALL BURRS AND SHARP</text>
<text x="22.8" y="283">EDGES (UNSPECIFIED) TO C0.15-C0.3 MAX!</text>
</g>
</svg>
